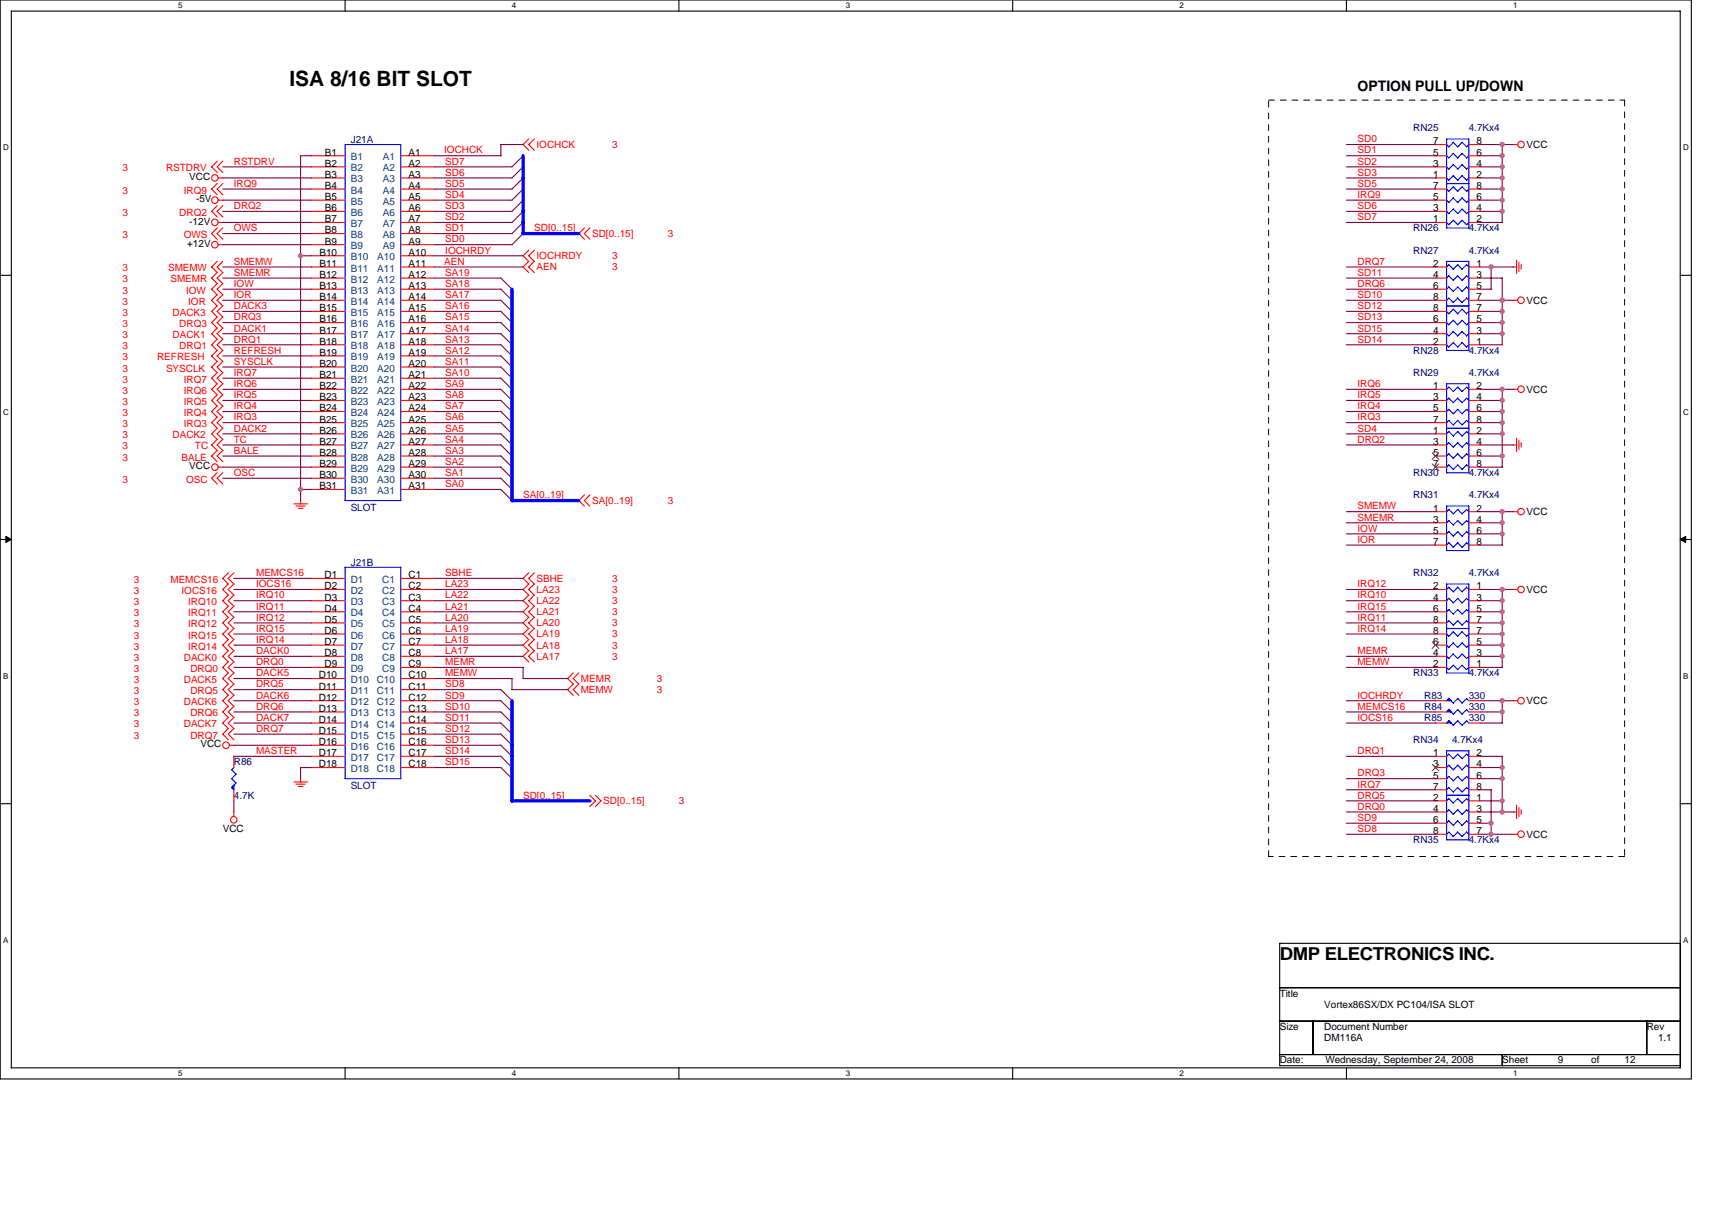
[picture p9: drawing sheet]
<svg xmlns="http://www.w3.org/2000/svg" width="297mm" height="210mm" viewBox="0 0 297 210" stroke-linecap="round" stroke-linejoin="round" font-family="sans-serif">
<path d="M0 0h293.5v187.2h-293.5zM2 1.9h289.5v183.4h-289.5z" fill="none" stroke="#000" stroke-width=".19"/>
<g fill="#fff">
<path d="M30.9 .2h.8v1.6h-.8z"/>
<path d="M30.9 185.5h.8v1.6h-.8z"/>
</g>
<path d="M59.9 0v1.9M59.9 185.3v1.9" fill="none" stroke="#000" stroke-width=".19"/>
<g fill="#fff">
<path d="M88.8 .2h.8v1.6h-.8z"/>
<path d="M88.8 185.5h.8v1.6h-.8z"/>
</g>
<path d="M117.8 0v1.9M117.8 185.3v1.9" fill="none" stroke="#000" stroke-width=".19"/>
<g fill="#fff">
<path d="M146.7 .2h.8v1.6h-.8z"/>
<path d="M146.7 185.5h.8v1.6h-.8z"/>
</g>
<path d="M175.7 0v1.9M175.7 185.3v1.9" fill="none" stroke="#000" stroke-width=".19"/>
<g fill="#fff">
<path d="M204.7 .2h.7v1.6h-.7z"/>
<path d="M204.7 185.5h.7v1.6h-.7z"/>
</g>
<path d="M233.6 0v1.9M233.6 185.3v1.9" fill="none" stroke="#000" stroke-width=".19"/>
<g fill="#fff">
<path d="M262.6 .2h.7v1.6h-.7z"/>
<path d="M262.6 185.5h.7v1.6h-.7z"/>
<path d="M.5 24.8h1v1.6h-1z"/>
<path d="M292 24.8h1v1.6h-1z"/>
<path d="M.5 70.7h1v1.5h-1z"/>
<path d="M292 70.7h1v1.5h-1z"/>
</g>
<path d="M0 47.8h2M291.5 47.8h2" fill="none" stroke="#000" stroke-width=".19"/>
<g fill="#fff">
<path d="M.5 116.5h.9v1.6h-.9z"/>
<path d="M292 116.5h.9v1.6h-.9z"/>
</g>
<path d="M0 93.6h2M291.5 93.6h2" fill="none" stroke="#000" stroke-width=".19"/>
<path d="M1 93.1l1 .5-1 .5zM291.5 93.6l1-.5v1z" fill="#000" stroke="#000" stroke-width=".17"/>
<g fill="#fff">
<path d="M.5 162.4h.9v1.5h-.9z"/>
<path d="M292 162.4h.9v1.5h-.9z"/>
</g>
<path d="M0 139.5h2M291.5 139.5h2M222 163.7h69.5v21.2h-69.5zM222 171.4h69.5M222 177.2h69.5M227.8 177.2v5.8M285.7 177.2v5.8M222 183h69.5M260.6 183v1.9" fill="none" stroke="#000" stroke-width=".19"/>
<path d="M220.1 17.4h61.8M281.9 17.4v131.2M220.1 148.6v-131.2M281.9 148.6h-61.8" fill="none" stroke="#000" stroke-width=".17" stroke-dasharray="1 1 1 1 1 1 1 1"/>
<g fill="none" stroke="#f00" stroke-width=".19">
<path d="M37.7 28l-1 1 1 .9M37.7 31.8l-1 1 1 1M37.7 39.5l-1 1 1 1M37.7 35.7l-1 1 1 1M37.9 34.7h.8M37.9 38.6h.8M37.9 30.9h.8M38.7 28l-1 1 1 .9M38.7 31.8l-1 1 1 1M38.7 39.5l-1 1 1 1M38.7 35.7l-1 1 1 1M54.1 34.7h5.8"/>
<path d="M54.1 38.6h5.8M54.1 30.9h5.8M54.1 27h5.8M54.1 29h5.8M54.1 32.8h5.8M54.1 36.7h5.8M69.5 34.7h5.8M69.5 38.6h5.8M69.5 30.9h5.8M69.5 27h5.8M69.5 29h5.8M69.5 32.8h5.8"/>
<path d="M69.5 36.7h5.8M91.8 24.1l-1 1 1 1M92.7 24.1l-1 1 1 1M101.4 39.5l-1 1 1 1M102.4 39.5l-1 1 1 1M249.1 25.1h1.9M249.1 34.7h1.9M249.1 38.6h1.9M249.1 30.9h1.9M249.1 27h1.9M249.1 29h1.9M249.1 32.8h1.9"/>
<path d="M249.1 36.7h1.9M254.8 25.1h2M254.8 34.7h2M254.8 38.6h2M254.8 30.9h2M254.8 27h2M254.8 29h2M254.8 32.8h2M254.8 36.7h2M262.5 25.1h.8M37.7 56.9l-1 1 1 1M37.7 58.8l-1 1 1 1"/>
<path d="M37.7 51.1l-1 1 1 1M37.7 49.2l-1 1 1 1M37.7 47.3l-1 1 1 .9M37.7 45.3l-1 1 1 1M37.7 53.1l-1 .9 1 1M37.7 55l-1 1 1 1M37.9 42.5h.8M38.7 56.9l-1 1 1 1M38.7 58.8l-1 1 1 1M38.7 51.1l-1 1 1 1M38.7 49.2l-1 1 1 1M38.7 47.3l-1 1 1 .9"/>
<path d="M38.7 45.3l-1 1 1 1M38.7 53.1l-1 .9 1 1M38.7 55l-1 1 1 1M54.1 52.1h5.8M54.1 46.3h5.8M54.1 42.5h5.8M54.1 40.5h5.8M54.1 44.4h5.8M54.1 48.3h5.8M54.1 50.2h5.8M54.1 54h5.8M54.1 56h5.8"/>
<path d="M54.1 57.9h5.8M54.1 59.8h5.8M69.5 52.1h5.8M69.5 46.3h5.8M69.5 42.5h5.8M69.5 40.5h5.8M69.5 44.4h5.8M69.5 48.3h5.8M69.5 50.2h5.8M69.5 54h5.8M69.5 56h5.8M69.5 57.9h5.8"/>
<path d="M69.5 59.8h5.8M91.8 45.3l-1 1 1 1M91.8 43.4l-1 1 1 1M92.7 45.3l-1 1 1 1M92.7 43.4l-1 1 1 1M249.1 52.1h1.9M249.1 46.3h1.9M249.1 48.3h1.9M249.1 50.2h1.9M249.1 54h1.9M249.1 56h1.9M249.1 57.9h1.9"/>
<path d="M249.1 59.8h1.9M254.8 52.1h2M254.8 46.3h2M254.8 48.3h2M254.8 50.2h2M254.8 54h2M254.8 56h2M254.8 57.9h2M254.8 59.8h2M262.5 52.1h.8M262.6 46.3h.6M263.1 45.1v2.4"/>
<path d="M263.5 45.6v1.5M263.9 45.9v.8M37.7 62.7l-1 1 1 1M37.7 64.6l-1 1 1 1M37.7 68.5l-1 1 1 1M37.7 70.4l-1 1 1 1M37.7 72.4l-1 .9 1 1M37.7 76.2l-1 1 1 1M37.7 78.1l-1 1 1 1M37.7 66.6l-1 1 1 .9M37.7 74.3l-1 1 1 1M37.7 60.8l-1 1 1 1"/>
<path d="M38.7 62.7l-1 1 1 1M38.7 64.6l-1 1 1 1M38.7 68.5l-1 1 1 1M38.7 70.4l-1 1 1 1M38.7 72.4l-1 .9 1 1M38.7 76.2l-1 1 1 1M38.7 78.1l-1 1 1 1M38.7 66.6l-1 1 1 .9M38.7 74.3l-1 1 1 1M38.7 60.8l-1 1 1 1M54.1 67.6h5.8M54.1 77.2h5.8"/>
<path d="M54.1 69.5h5.8M54.1 71.4h5.8M54.1 73.3h5.8M54.1 61.8h5.8M54.1 63.7h5.8M54.1 65.6h5.8M54.1 75.3h5.8M54.1 79.1h5.8M69.5 67.6h5.8M69.5 77.2h5.8M69.5 69.5h5.8M69.5 71.4h5.8"/>
<path d="M69.5 73.3h5.8M69.5 61.8h5.8M69.5 63.7h5.8M69.5 65.6h5.8M69.5 75.3h5.8M69.5 79.1h5.8M249.1 67.6h1.9M249.1 77.2h1.9M249.1 69.5h1.9M249.1 71.4h1.9M249.1 73.3h1.9M249.1 75.3h1.9"/>
<path d="M249.1 79.1h1.9M254.8 67.6h2M254.8 77.2h2M254.8 69.5h2M254.8 71.4h2M254.8 73.3h2M254.8 75.3h2M254.8 79.1h2M262.5 67.6h.8M262.6 77.2h.6M263.1 76v2.4M263.5 76.4v1.6"/>
<path d="M263.9 76.8v.8M37.7 82l-1 1 1 1M37.9 81.1h.8M38.7 82l-1 1 1 1M39.6 99.4l-1 1 1 1M40.6 99.4l-1 1 1 1M51 87.4h2.3M51.4 87.8h1.5M51.8 88.2h.8M52.2 86.9v.6M54.1 81.1h5.8M54.1 83h5.8"/>
<path d="M54.1 84.9h5.8M69.5 81.1h5.8M69.5 83h5.8M69.5 84.9h5.8M91.8 99.4l-1 1 1 1M92.7 99.4l-1 1 1 1M101.4 85.9l-1 1 1 .9M102.4 85.9l-1 1 1 .9M249.1 88.8h1.9M249.1 81.1h1.9M249.1 90.7h1.9M249.1 92.6h1.9"/>
<path d="M249.1 94.6h1.9M254.8 88.8h2M254.8 81.1h2M254.8 90.7h2M254.8 92.6h2M254.8 94.6h2M262.5 88.8h.8M39.6 103.3l-1 .9 1 1M39.6 105.2l-1 1 1 .9M39.6 107.1l-1 1 1 1M39.6 109.1l-1 .9 1 1M39.6 111l-1 1 1 .9"/>
<path d="M39.6 116.8l-1 1 1 .9M39.6 118.7l-1 1 1 1M39.6 101.3l-1 1 1 1M39.6 112.9l-1 1 1 1M39.6 114.8l-1 1 1 1M40.6 103.3l-1 .9 1 1M40.6 105.2l-1 1 1 .9M40.6 107.1l-1 1 1 1M40.6 109.1l-1 .9 1 1M40.6 111l-1 1 1 .9M40.6 116.8l-1 1 1 .9M40.6 118.7l-1 1 1 1"/>
<path d="M40.6 101.3l-1 1 1 1M40.6 112.9l-1 1 1 1M40.6 114.8l-1 1 1 1M54.1 102.3h5.8M54.1 100.4h5.8M54.1 104.2h5.8M54.1 106.2h5.8M54.1 108.1h5.8M54.1 110h5.8M54.1 112h5.8M54.1 113.9h5.8M54.1 115.8h5.8"/>
<path d="M54.1 117.8h5.8M54.1 119.7h5.8M69.5 102.3h5.8M69.5 100.4h5.8M69.5 104.2h5.8M69.5 106.2h5.8M69.5 108.1h5.8M69.5 110h5.8M69.5 112h5.8M69.5 113.9h5.8M69.5 115.8h5.8M69.5 117.8h5.8"/>
<path d="M69.5 119.7h5.8M91.8 109.1l-1 .9 1 1M91.8 111l-1 1 1 .9M91.8 112.9l-1 1 1 1M91.8 107.1l-1 1 1 1M91.8 105.2l-1 1 1 .9M91.8 103.3l-1 .9 1 1M91.8 101.3l-1 1 1 1M92.7 112.9l-1 1 1 1M92.7 111l-1 1 1 .9M92.7 109.1l-1 .9 1 1M92.7 107.1l-1 1 1 1"/>
<path d="M92.7 105.2l-1 1 1 .9M92.7 103.3l-1 .9 1 1M92.7 101.3l-1 1 1 1M99.5 116.8l-1 1 1 .9M99.5 118.7l-1 1 1 1M100.4 116.8l-.9 1 .9 .9M100.4 118.7l-.9 1 .9 1M249.1 102.3h1.9M249.1 104.2h1.9M249.1 106.2h1.9M249.1 108.1h1.9M249.1 110h1.9"/>
<path d="M249.1 112h1.9M249.1 113.9h1.9M249.1 115.8h1.9M254.8 102.3h2M254.8 104.2h2M254.8 106.2h2M254.8 108.1h2M254.8 110h2M254.8 112h2M254.8 113.9h2M254.8 115.8h2M262.5 102.3h.8"/>
<path d="M39.6 120.6l-1 1 1 1M39.6 124.5l-1 1 1 .9M39.6 122.6l-1 .9 1 1M39.6 126.4l-1 1 1 1M39.8 129.3h.8M40.6 131.3v1.9M40.6 137.1v1.9M40.6 120.6l-1 1 1 1M40.6 124.5l-1 1 1 .9M40.6 122.6l-1 .9 1 1M40.6 126.4l-1 1 1 1M51 135.7h2.3"/>
<path d="M51.4 136.1h1.5M51.8 136.5h.8M52.2 135.1v.6M54.1 129.3h5.8M54.1 121.6h5.8M54.1 123.5h5.8M54.1 125.5h5.8M54.1 127.4h5.8M54.1 131.3h5.8M54.1 133.2h5.8M69.5 129.3h5.8M69.5 121.6h5.8"/>
<path d="M69.5 123.5h5.8M69.5 125.5h5.8M69.5 127.4h5.8M69.5 131.3h5.8M69.5 133.2h5.8M102.3 138l1 1-1 1M103.3 138l1 1-1 1M249.1 121.6h1.9M249.1 123.5h1.9M249.1 125.5h1.9M249.1 131.3h1.9M249.1 133.2h1.9"/>
<path d="M249.1 139h1.9M249.1 135.1h1.9M249.1 137.1h1.9M254.8 121.6h2M254.8 123.5h2M254.8 125.5h2M254.8 131.3h2M254.8 133.2h2M254.8 139h2M254.8 135.1h2M254.8 137.1h2M262.5 121.6h.8"/>
<path d="M263.1 139.7v2.4M40.6 140.9v.8M249.1 140.9h1.9M249.1 144.8h1.9M249.1 142.9h1.9M254.8 140.9h2M254.8 144.8h2M254.8 142.9h2M262.5 144.8h.8M262.6 140.9h.6M263.5 140.1v1.6M263.9 140.5v.8"/>
<circle cx="37.3" cy="34.7" r=".57"/>
<circle cx="37.3" cy="38.6" r=".57"/>
<circle cx="37.3" cy="30.9" r=".57"/>
<circle cx="263.9" cy="25.1" r=".57"/>
<circle cx="37.3" cy="42.5" r=".57"/>
<circle cx="263.9" cy="52.1" r=".57"/>
<circle cx="263.9" cy="67.5" r=".57"/>
<circle cx="37.3" cy="81.1" r=".57"/>
<circle cx="263.9" cy="88.8" r=".57"/>
<circle cx="263.9" cy="102.3" r=".57"/>
<circle cx="39.2" cy="129.3" r=".57"/>
<circle cx="263.9" cy="121.6" r=".57"/>
<circle cx="40.6" cy="142.3" r=".57"/>
<circle cx="263.9" cy="144.8" r=".57"/>
</g>
<g fill="none" stroke="#00f" stroke-width=".19">
<path d="M59.9 25.1h9.6v61.8h-9.6zM251 31.9h3.9M251 38.6l.4 .4M251 36.7l.4 .4M251 34.7l.4 .5M251 32.8l.4 .4M251 30.9l.4 .4M251 29l.4 .4M251 27l.4 .4M251 25.1l.4 .4M252.2 36.3l.7 .8M252.2 34.4l.7 .8"/>
<path d="M252.2 32.4l.7 .8M252.2 28.6l.7 .8M252.2 38.2l-.8 .8M252.2 36.3l-.8 .8M252.2 34.3l-.8 .8M252.2 32.4l-.8 .8M252.2 30.5l-.8 .8M252.2 28.6l-.8 .7M252.2 26.6l-.8 .8M252.2 24.7l-.8 .8M253.7 38.2l.8 .8M253.7 36.3l.8 .8"/>
<path d="M253.7 34.4l.8 .8M253.7 32.4l.8 .8M253.7 30.5l.8 .8M253.7 28.6l.8 .8M253.7 26.6l.8 .8M253.7 24.7l.8 .8M253.7 38.2l-.8 .8-.7-.8M253.7 36.3l-.8 .8M253.7 34.3l-.8 .8M253.7 32.4l-.8 .8M253.7 30.5l-.8 .8-.7-.8M253.7 26.6l-.8 .8-.7-.8"/>
<path d="M253.7 24.7l-.8 .8-.7-.8M253.7 28.6l-.8 .7M254.8 39.6v-15.5h-3.8v15.5h3.9M254.9 38.6l-.4 .4M254.9 36.7l-.4 .4M254.9 34.7l-.4 .4M254.9 32.8l-.4 .4M254.9 30.9l-.4 .4M254.9 28.9l-.4 .4M254.9 27l-.4 .4M254.9 25.1l-.4 .4M251 57.9l.4 .4 .8-.8 .7 .8"/>
<path d="M251 59.8l.4 .4M251 56l.4 .4M251 54l.4 .4M251 45.4h3.8v15.4h-3.8zM251 53.1h3.9M251.4 45.9l.8 .8 .7-.8M251.4 47.9l.8 .7M251.4 51.7l.8 .8M251.4 45.9l-.4 .5M251.4 47.9l-.4 .4M251.4 51.7l-.4 .4M252.1 59.4l.8 .8"/>
<path d="M252.2 59.5l-.8 .7M252.9 45.9l.8 .8 .8-.8M252.9 47.9l.8 .7M252.9 49.8l.8 .8 .8-.8 .3 .4M252.9 51.7l.8 .8M252.9 49.8l-.7 .8-.8-.8-.4 .4M252.9 47.9l-.8 .8M252.9 51.7l-.8 .8M252.9 56.4l-.7-.8-.8 .8M252.9 54.4l-.7-.7-.8 .8M253.7 59.4l.8 .8M253.7 59.5l-.8 .7"/>
<path d="M254.4 45.9l.4 .4M254.4 47.9l.4 .4M254.4 51.7l.4 .4M254.5 47.9l-.8 .8M254.5 51.7l-.8 .8M254.5 56.4l-.8-.8-.8 .8M254.5 54.4l-.8-.7-.8 .8M254.8 57.9l-.3 .4-.8-.8-.8 .8M254.8 59.8l-.4 .4M254.8 56l-.4 .4M254.8 54l-.4 .5M251 74.3h3.9"/>
<path d="M251.4 67.2l.8 .8M251.4 69.1l.8 .8M251.4 71l.8 .8M251.4 73l.8 .8M251.4 74.9l.8 .8M251.4 76.8l.8 .8M251.4 78.8l.8 .7M251.4 67.2l-.4 .4M251.4 69.1l-.4 .4M251.4 71l-.4 .4M251.4 72.9l-.4 .4M251.4 74.9l-.4 .4"/>
<path d="M251.4 76.8l-.4 .4M251.4 78.7l-.4 .4M252.2 69.9l.7-.8 .8 .8M252.2 73.7l.7-.8 .8 .9M252.2 75.7l.7-.8 .8 .8M252.2 77.6l.7-.8 .8 .8M252.9 67.2l.8 .8M252.9 71l.8 .8M252.9 78.8l.8 .7M252.9 67.2l-.7 .7M252.9 71l-.7 .8M252.9 78.7l-.7 .8"/>
<path d="M254.5 67.2l.4 .4M254.5 69.1l.4 .4M254.5 71l.4 .4M254.5 73l.4 .4M254.5 74.9l.4 .4M254.5 76.8l.4 .4M254.5 78.8l.4 .4M254.5 67.2l-.8 .7M254.5 69.1l-.8 .8M254.5 71l-.8 .8M254.5 72.9l-.8 .8M254.5 74.9l-.8 .8"/>
<path d="M254.5 76.8l-.8 .8M254.5 78.7l-.8 .8M254.8 66.6v15.5M254.9 66.6h-3.9v15.5M59.9 98.4h9.6v36.7h-9.6zM251 82h3.8M251.4 80.7l.8 .8M251.4 88.4l.8 .8M251.4 90.3l.8 .8M251.4 92.3l.8 .8M251.4 94.2l.8 .8M251.4 80.7l-.4 .4"/>
<path d="M251.4 88.4l-.4 .4M251.4 90.3l-.4 .4M251.4 92.2l-.4 .4M251.4 94.2l-.4 .4M252.2 81.4l.7-.7 .8 .8M252.2 89.2l.7-.8 .8 .8M252.2 93l.7-.8 .8 .9M252.9 90.3l.8 .8M252.9 94.2l.8 .8M252.9 90.3l-.7 .8M252.9 94.2l-.7 .8M254.5 80.7l.4 .4"/>
<path d="M254.5 88.4l.4 .4M254.5 90.3l.4 .4M254.5 92.3l.4 .4M254.5 94.2l.4 .4M254.5 80.7l-.8 .7M254.5 88.4l-.8 .8M254.5 90.3l-.8 .8M254.5 92.2l-.8 .8M254.5 94.2l-.8 .8M254.8 87.8v7.7l-3.8 .1v-7.8h3.9M251 115.8l.4 .4M251 111.9l.4 .5"/>
<path d="M251 110l.4 .4M251 104.3l.4-.5 .8 .8M251 101.3h3.8v15.5h-3.8zM251 109.1h3.9M251.4 101.9l.8 .8 .7-.8M251.4 105.8l.8 .8M251.4 101.9l-.4 .4M251.4 105.8l-.4 .4M252.1 113.5l.8 .8M252.1 109.6l.8 .8M252.2 113.5l-.8 .8-.4-.4M252.2 109.6l-.8 .8"/>
<path d="M252.9 101.9l.8 .8 .8-.8M252.9 103.8l.8 .8M252.9 105.8l.8 .8M252.9 107.7l.8 .8 .8-.8 .3 .4M252.9 116.2l-.7-.8-.8 .8M252.9 112.4l-.7-.8-.8 .8M252.9 107.7l-.7 .8-.8-.8-.4 .4M252.9 103.8l-.8 .8M252.9 105.8l-.8 .8M253.7 113.5l.8 .8 .3-.4M253.7 109.6l.8 .8M253.7 113.5l-.8 .8"/>
<path d="M253.7 109.6l-.8 .8M254.4 101.9l.4 .4M254.4 105.8l.4 .4M254.5 116.2l-.8-.8-.8 .8M254.5 112.4l-.8-.8-.8 .8M254.5 105.8l-.8 .8M254.8 115.8l-.4 .4M254.8 112l-.4 .4M254.8 110l-.4 .4M254.8 104.2l-.3-.4-.8 .8M40.2 136.7l.4 .4M40.2 135.1l.8 .8"/>
<path d="M40.2 133.6l.8 .7M40.6 133.2l-.4 .4M41 135.9l-.8 .8M41 134.3l-.8 .8M251 138h3.8M251.4 121.2l.8 .8M251.4 125.1l.8 .8M251.4 130.9l.8 .8M251.4 132.8l.8 .8M251.4 134.7l.8 .8M251.4 136.7l.8 .8M251.4 123.1l.8 .9"/>
<path d="M251.4 121.2l-.4 .4M251.4 125.1l-.4 .4M251.4 130.9l-.4 .4M251.4 132.8l-.4 .4M251.4 134.7l-.4 .4M251.4 136.7l-.4 .4M251.4 123.1l-.4 .4M252.2 131.7l.7-.8 .8 .8M252.2 135.5l.7-.8 .8 .8M252.2 123.9l.7-.8 .8 .9M252.9 138.6l.8 .8 .8-.8 .3 .4M252.9 121.2l.8 .8"/>
<path d="M252.9 125.1l.8 .8M252.9 138.6l-.7 .8-.8-.8-.4 .4M252.9 132.8l.8 .8M252.9 136.7l.8 .8M252.9 121.2l-.7 .8M252.9 125.1l-.7 .8M252.9 132.8l-.7 .8M252.9 136.7l-.7 .7M254.5 121.2l.4 .4M254.5 125.1l.4 .4M254.5 130.9l.4 .4M254.5 132.8l.4 .4"/>
<path d="M254.5 134.7l.4 .4M254.5 136.7l.4 .4M254.5 123.1l.4 .5M254.5 121.2l-.8 .8M254.5 125.1l-.8 .8M254.5 130.9l-.8 .8M254.5 132.8l-.8 .8M254.5 134.7l-.8 .8M254.5 136.7l-.8 .7M254.5 123.1l-.8 .8M254.8 130.3v15.5M254.9 130.3h-3.9v15.5l3.9-.1"/>
<path d="M251 142.9l.4-.5 .8 .8M251.4 140.5l.8 .8 .7-.8M251.4 140.5l-.4 .4M252.9 140.5l.8 .8 .8-.8M252.9 142.4l.8 .8M252.9 144.4l.8 .8 .8-.8 .3 .4M252.9 144.4l-.7 .8-.8-.8-.4 .4M252.9 142.5l-.8 .8M254.4 140.5l.4 .4M254.8 142.9l-.3-.4-.8 .8"/>
</g>
<g fill="#00f" stroke="#00f" stroke-width=".19">
<path d="M251.4 121.2l.4 .4h-.8l.4-.4 .4 .4z" fill-rule="evenodd"/>
<path d="M40.6 136.3v.8l-.4-.4z" fill-rule="evenodd"/>
<path d="M251 125.5l.4-.4 .4 .4-.4-.4 .4 .4z" fill-rule="evenodd"/>
<path d="M251.4 123.1l.4 .4h-.8l.4-.4 .4 .4z" fill-rule="evenodd"/>
</g>
<path d="M248.5 78.6l1.2 1.1M249.6 78.6l-1.1 1.1M248.5 80.5l1.2 1.2M249.6 80.5l-1.1 1.2M248.5 111.4l1.2 1.1M249.6 111.4l-1.1 1.1M248.5 132.6l1.2 1.2M249.6 132.6l-1.1 1.2" fill="none" stroke="#804000" stroke-width=".17"/>
<g fill="none" stroke="#800040" stroke-width=".19">
<path d="M38.6 29h15.5M38.6 30.9h15.5M38.6 34.7h15.5M38.6 36.7h15.5M38.6 38.6h15.5M38.6 32.8h15.5M54.1 27h-1.9v59.9M75.3 27h11.6M75.3 29h13.6M75.3 30.9h13.6M75.3 34.7h13.6M75.3 36.7h13.6"/>
<path d="M75.3 38.6h13.6M75.3 32.8h13.6M90.8 27l-2 2M90.8 29l-2 1.9M90.8 30.9l-2 1.9M90.8 32.8l-2 2M90.8 34.7l-2 2M90.8 36.7l-2 1.9M90.8 38.6l-2 2M90.8 25.1h-3.9v2M233.6 25.1h15.5M233.6 27h15.5"/>
<path d="M233.6 29h15.5M233.6 30.9h15.5M233.6 34.7h15.5M233.6 36.7h15.5M233.6 38.6h15.5M233.6 32.8h15.5M256.8 25.1h5.8M256.8 27h3.9M256.8 29h3.9M256.8 30.9h3.9M256.8 34.7h3.9M256.8 36.7h3.9"/>
<path d="M256.8 32.8h3.9M260.6 25.1l.1 13.5h-3.9M38.6 50.2h15.5M38.6 52.1h15.5M38.6 48.3h15.5M38.6 46.3h15.5M38.6 40.5h15.5M38.6 42.5h15.5M38.6 54h15.5M38.6 56h15.5M38.6 57.9h15.5M38.6 59.8h15.5"/>
<path d="M52.2 44.4h1.9M75.3 50.2h11.6M75.3 52.1h11.6M75.3 48.3h11.6M75.3 46.3h15.5M75.3 40.5h13.6M75.3 42.5h13.6M75.3 44.4h15.5M75.3 54h11.6M75.3 56h11.6M75.3 57.9h11.6M75.3 59.8h11.6"/>
<path d="M86.9 48.2l1.9 2M86.9 50.2l1.9 1.9M86.9 52.1l1.9 1.9M86.9 54l1.9 2M86.9 56l1.9 1.9M86.9 57.9l1.9 1.9M86.9 59.8l1.9 2M90.8 40.5l-2 2M233.6 50.2h15.5M233.6 52.1h15.5M233.6 48.3h15.5M233.6 46.3h15.5"/>
<path d="M233.6 54h15.5M233.6 56h15.5M233.6 57.9h15.5M233.6 59.8h15.5M256.7 52.1h5.9M256.7 48.3h3.9M256.7 46.3h5.9M256.8 54h3.9M256.8 56h3.9M256.8 57.9h3.9M258.7 46.3v3.9h-2M260.6 48.2v11.6h-3.8"/>
<path d="M38.6 71.4h15.5M38.6 69.5h15.5M38.6 67.6h15.5M38.6 77.2h15.5M38.6 75.3h15.5M38.6 79.1h15.5M38.6 73.3h15.5M38.6 61.8h15.5M38.6 63.7h15.5M38.6 65.6h15.5M75.3 71.4h11.6M75.3 69.5h11.6"/>
<path d="M75.3 67.6h11.6M75.3 77.2h11.6M75.3 75.3h11.6M75.3 79.1h11.6M75.3 73.3h11.6M75.3 61.8h11.6M75.3 63.7h11.6M75.3 65.6h11.6M86.9 61.7l1.9 2M86.9 63.7l1.9 1.9M86.9 65.6l1.9 2M86.9 67.5l1.9 2"/>
<path d="M86.9 69.5l1.9 1.9M86.9 71.4l1.9 1.9M86.9 73.3l1.9 2M86.9 75.3l1.9 1.9M86.9 77.2l1.9 1.9M86.9 79.1l1.9 2M233.6 73.3h15.5M233.6 71.4h15.5M233.6 69.5h15.5M233.6 67.6h15.5M233.6 77.2h15.5M233.6 75.3h15.5"/>
<path d="M256.7 75.3h3.9M256.8 71.4h3.9M256.8 69.5h3.9M256.8 67.6h5.8M256.8 77.2h5.8M256.8 79.1h3.9M256.8 73.3h3.9M260.6 67.5v13.6h-3.8M38.6 81.1h15.5M38.6 83h15.5M52.2 84.9h1.9M75.3 81.1h11.6"/>
<path d="M75.3 83h11.6M75.3 84.9h11.6M86.9 81l1.9 2M86.9 83l1.9 1.9M86.9 84.9l1.9 2M233.6 92.6h15.5M233.6 90.7h15.5M233.6 88.8h15.5M233.6 94.6h15.5M256.8 92.6h3.9M256.8 90.7h3.9M256.8 88.8h5.8"/>
<path d="M260.6 88.8v5.8h-3.8M40.6 100.4h13.5M40.6 102.3h13.5M40.6 104.2h13.5M40.6 106.2h13.5M40.6 108.1h13.5M40.6 110h13.5M40.6 112h13.5M40.6 113.9h13.5M40.6 115.8h13.5M40.6 117.8h13.5M40.6 119.7h13.5"/>
<path d="M75.3 100.4h15.5M75.3 102.3h15.5M75.3 104.2h15.5M75.3 106.2h15.5M75.3 108.1h15.5M75.3 110h15.5M75.3 112h15.5M75.3 113.9h15.5M75.3 115.8h15.5M75.3 117.8h13.6l-.1 1.9M75.3 119.7h11.6M86.9 119.7l1.9 1.9"/>
<path d="M88.8 119.7h9.7M90.8 115.8v2h7.7M233.6 102.3h15.5M233.6 104.2h15.5M233.6 108.1h15.5M233.6 110h15.5M233.6 106.2h15.5M233.6 113.9h15.5M233.6 115.8h15.5M256.8 102.3h5.8M256.8 104.2h3.9M256.8 106.2h3.9"/>
<path d="M256.8 108.1h3.9M256.8 110h3.9M256.8 112h3.9M256.8 113.9h3.9M260.6 102.3l.1 13.5h-3.9M40.6 121.6h13.5M40.6 123.5h13.5M40.6 125.5h13.5M40.6 127.4h13.5M40.6 129.3h13.5M40.6 131.3h13.5M40.6 139v1.9"/>
<path d="M54.1 133.2h-1.9v1.9M75.3 121.6h11.6M75.3 123.5h11.6M75.3 125.5h11.6M75.3 127.4h11.6M75.3 129.3h11.6M75.3 131.3h11.6M75.3 133.2h11.6M86.9 123.5l1.9 2M86.9 129.3l1.9 2M86.9 125.5l1.9 1.9M86.9 131.2l1.9 2"/>
<path d="M86.9 121.6l1.9 1.9M86.9 127.4l1.9 1.9M86.9 133.2l1.9 1.9M233.6 137.1h15.5M233.6 121.6h15.5M233.6 123.5h15.5M233.6 125.5h15.5M233.6 131.3h15.5M233.6 139h15.5M233.6 135.1h15.5M256.8 121.6h5.8M256.8 123.5h3.9"/>
<path d="M256.8 131.3h3.9M256.8 133.2h3.9M256.8 139h3.9M256.8 135.1h3.9M256.8 137.1h1.9v7.7M260.6 121.6l.1 3.9h-3.9M260.6 131.2v9.7M233.6 140.9h15.5M233.6 144.8h15.5M233.6 142.9h15.5M256.8 140.9h5.8M256.8 144.8h5.8"/>
<path d="M256.8 142.9h1.9"/>
</g>
<path d="M90.8 27v13.6M88.8 50.2v36.7h11.6M90.8 40.5h9.6M88.8 139h13.6M88.8 121.6v17.4" fill="none" stroke="#00f" stroke-width=".57"/>
<g fill="#f0f" stroke="#f0f" stroke-width=".19">
<circle cx="260.6" cy="30.9" r=".38"/>
<circle cx="260.6" cy="32.8" r=".38"/>
<circle cx="260.6" cy="92.6" r=".38"/>
<circle cx="260.6" cy="133.2" r=".38"/>
<circle cx="260.6" cy="140.9" r=".38"/>
<circle cx="260.6" cy="139" r=".38"/>
<circle cx="260.6" cy="135.1" r=".38"/>
<circle cx="260.6" cy="121.6" r=".38"/>
<circle cx="260.6" cy="111.9" r=".38"/>
<circle cx="260.6" cy="57.9" r=".38"/>
<circle cx="260.6" cy="69.5" r=".38"/>
<circle cx="260.6" cy="106.2" r=".38"/>
<circle cx="260.6" cy="56" r=".38"/>
<circle cx="260.6" cy="90.7" r=".38"/>
<circle cx="260.6" cy="52.1" r=".38"/>
<circle cx="260.6" cy="28.9" r=".38"/>
<circle cx="260.6" cy="67.6" r=".38"/>
<circle cx="260.6" cy="36.7" r=".38"/>
<circle cx="260.6" cy="25.1" r=".38"/>
<circle cx="260.6" cy="104.2" r=".38"/>
<circle cx="260.6" cy="123.5" r=".38"/>
<circle cx="260.6" cy="27" r=".38"/>
<circle cx="260.6" cy="75.3" r=".38"/>
<circle cx="260.6" cy="79.1" r=".38"/>
<circle cx="260.6" cy="108.1" r=".38"/>
<circle cx="260.6" cy="110" r=".38"/>
<circle cx="260.6" cy="34.7" r=".38"/>
<circle cx="260.6" cy="88.8" r=".38"/>
<circle cx="260.6" cy="71.4" r=".38"/>
<circle cx="260.6" cy="113.9" r=".38"/>
<circle cx="260.6" cy="73.3" r=".38"/>
<circle cx="260.6" cy="102.3" r=".38"/>
<circle cx="258.7" cy="142.8" r=".38"/>
<circle cx="258.7" cy="144.8" r=".38"/>
<circle cx="52.1" cy="44.4" r=".38"/>
<circle cx="52.1" cy="84.9" r=".38"/>
<circle cx="258.7" cy="46.3" r=".38"/>
<circle cx="260.6" cy="54" r=".38"/>
</g>
<text font-size="3.7" x="50.2" y="15">ISA 8/16 BIT SLOT</text>
<text font-size="3.1" x="222" y="166.6">DMP ELECTRONICS INC.</text>
<text font-size="2.5" x="235.5" y="15.8">OPTION PULL UP/DOWN</text>
<g font-size="1.7" fill="#000080">
<text x="245.2" y="22.8">RN25</text>
<text x="254.8" y="22.8">4.7Kx4</text>
<text x="60.9" y="24.9">J21A</text>
<text x="245.2" y="40.2">RN26</text>
<text x="254.8" y="40.2">4.7Kx4</text>
<text x="245.2" y="44">RN27</text>
<text x="254.8" y="44">4.7Kx4</text>
<text x="245.2" y="65.2">RN29</text>
<text x="245.2" y="61.4">RN28</text>
<text x="254.8" y="65.2">4.7Kx4</text>
<text x="254.8" y="61.4">4.7Kx4</text>
<text x="245.2" y="82.6">RN30</text>
<text x="254.8" y="82.6">4.7Kx4</text>
<text x="60.9" y="88.6">SLOT</text>
<text x="245.2" y="86.5">RN31</text>
<text x="254.8" y="86.5">4.7Kx4</text>
<text x="60.9" y="98.3">J21B</text>
<text x="245.2" y="100">RN32</text>
<text x="254.8" y="100">4.7Kx4</text>
<text x="245.2" y="117.4">RN33</text>
<text x="254.8" y="117.4">4.7Kx4</text>
<text x="247.1" y="121.2">R83</text>
<text x="247.1" y="125.1">R85</text>
<text x="247.1" y="123.1">R84</text>
<text x="254.8" y="121.2">330</text>
<text x="254.8" y="125.1">330</text>
<text x="254.8" y="123.1">330</text>
<text x="245.2" y="128.9">RN34</text>
<text x="251.9" y="128.9">4.7Kx4</text>
<text x="40.6" y="132.8">R86</text>
<text x="60.9" y="136.9">SLOT</text>
<text x="40.6" y="138.6">4.7K</text>
<text x="245.2" y="146.3">RN35</text>
<text x="254.8" y="146.3">4.7Kx4</text>
</g>
<g font-size="1.7" fill="#f00">
<text x="21.3" y="29.7">3</text>
<text x="28.8" y="29.7">RSTDRV</text>
<text x="40.6" y="28.6">RSTDRV</text>
<text x="77.1" y="26.6">IOCHCK</text>
<text x="77.3" y="28.6">SD7</text>
<text x="93.1" y="25.7">IOCHCK</text>
<text x="106.2" y="25.7">3</text>
<text x="235.5" y="24.7">SD0</text>
<text x="235.5" y="26.6">SD1</text>
<text x="235.5" y="28.6">SD2</text>
<text x="21.3" y="33.6">3</text>
<text x="31.9" y="33.6">IRQ9</text>
<text x="40.6" y="32.4">IRQ9</text>
<text x="77.3" y="30.5">SD6</text>
<text x="77.3" y="32.4">SD5</text>
<text x="77.3" y="34.4">SD4</text>
<text x="235.5" y="30.5">SD3</text>
<text x="235.5" y="34.4">IRQ9</text>
<text x="235.5" y="32.4">SD5</text>
<text x="21.3" y="41.3">3</text>
<text x="21.3" y="37.4">3</text>
<text x="31.1" y="37.4">DRQ2</text>
<text x="31.9" y="41.3">OWS</text>
<text x="40.6" y="36.3">DRQ2</text>
<text x="40.6" y="40.2">OWS</text>
<text x="77.3" y="36.3">SD3</text>
<text x="77.3" y="38.2">SD2</text>
<text x="77.3" y="40.2">SD1</text>
<text x="92.7" y="40.2">SD[0..15]</text>
<text x="102.7" y="41.1">SD[0..15]</text>
<text x="115.9" y="41.1">3</text>
<text x="235.5" y="36.3">SD6</text>
<text x="235.5" y="38.2">SD7</text>
<text x="21.3" y="47.1">3</text>
<text x="29.2" y="47.1">SMEMW</text>
<text x="40.6" y="45.9">SMEMW</text>
<text x="40.6" y="47.9">SMEMR</text>
<text x="77.1" y="45.9">AEN</text>
<text x="77.3" y="42.1">SD0</text>
<text x="77.3" y="44">IOCHRDY</text>
<text x="77.3" y="47.9">SA19</text>
<text x="93.1" y="46.9">AEN</text>
<text x="93.1" y="45">IOCHRDY</text>
<text x="106.2" y="45">3</text>
<text x="106.2" y="46.9">3</text>
<text x="235.5" y="47.9">SD11</text>
<text x="235.5" y="45.9">DRQ7</text>
<text x="21.3" y="51">3</text>
<text x="21.3" y="49">3</text>
<text x="21.3" y="52.9">3</text>
<text x="29.6" y="49">SMEMR</text>
<text x="32.3" y="51">IOW</text>
<text x="32.7" y="52.9">IOR</text>
<text x="40.6" y="49.8">IOW</text>
<text x="40.6" y="51.7">IOR</text>
<text x="40.6" y="53.7">DACK3</text>
<text x="77.3" y="49.8">SA18</text>
<text x="77.3" y="51.7">SA17</text>
<text x="77.3" y="53.7">SA16</text>
<text x="235.5" y="49.8">DRQ6</text>
<text x="235.5" y="51.7">SD10</text>
<text x="235.5" y="53.7">SD12</text>
<text x="21.3" y="58.7">3</text>
<text x="21.3" y="54.8">3</text>
<text x="21.3" y="56.7">3</text>
<text x="29.9" y="58.7">DACK1</text>
<text x="29.9" y="54.8">DACK3</text>
<text x="31.1" y="56.7">DRQ3</text>
<text x="40.6" y="55.6">DRQ3</text>
<text x="40.6" y="57.5">DACK1</text>
<text x="40.6" y="59.5">DRQ1</text>
<text x="77.3" y="55.6">SA15</text>
<text x="77.3" y="57.5">SA14</text>
<text x="77.3" y="59.5">SA13</text>
<text x="235.5" y="59.5">SD14</text>
<text x="235.5" y="57.5">SD15</text>
<text x="235.5" y="55.6">SD13</text>
<text x="21.3" y="62.5">3</text>
<text x="21.3" y="64.5">3</text>
<text x="21.3" y="60.6">3</text>
<text x="27.3" y="62.5">REFRESH</text>
<text x="28.8" y="64.5">SYSCLK</text>
<text x="31.1" y="60.6">DRQ1</text>
<text x="40.6" y="61.4">REFRESH</text>
<text x="40.6" y="63.3">SYSCLK</text>
<text x="40.6" y="65.2">IRQ7</text>
<text x="77.3" y="61.4">SA12</text>
<text x="77.3" y="63.3">SA11</text>
<text x="77.3" y="65.2">SA10</text>
<text x="21.3" y="66.4">3</text>
<text x="21.3" y="70.3">3</text>
<text x="21.3" y="68.3">3</text>
<text x="31.9" y="66.4">IRQ7</text>
<text x="31.9" y="70.3">IRQ5</text>
<text x="31.9" y="68.3">IRQ6</text>
<text x="40.6" y="67.2">IRQ6</text>
<text x="40.6" y="69.1">IRQ5</text>
<text x="40.6" y="71">IRQ4</text>
<text x="77.3" y="67.2">SA9</text>
<text x="77.3" y="69.1">SA8</text>
<text x="77.3" y="71">SA7</text>
<text x="235.5" y="71">IRQ4</text>
<text x="235.5" y="69.1">IRQ5</text>
<text x="235.5" y="67.2">IRQ6</text>
<text x="21.3" y="78">3</text>
<text x="21.3" y="72.2">3</text>
<text x="21.3" y="74.1">3</text>
<text x="21.3" y="76.1">3</text>
<text x="29.9" y="76.1">DACK2</text>
<text x="31.9" y="72.2">IRQ4</text>
<text x="31.9" y="74.1">IRQ3</text>
<text x="33.8" y="78">TC</text>
<text x="40.6" y="73">IRQ3</text>
<text x="40.6" y="74.9">DACK2</text>
<text x="40.6" y="76.8">TC</text>
<text x="77.3" y="73">SA6</text>
<text x="77.3" y="74.9">SA5</text>
<text x="77.3" y="76.8">SA4</text>
<text x="235.5" y="76.8">DRQ2</text>
<text x="235.5" y="74.9">SD4</text>
<text x="235.5" y="73">IRQ3</text>
<text x="21.3" y="83.8">3</text>
<text x="21.3" y="79.9">3</text>
<text x="31.5" y="79.9">BALE</text>
<text x="32.3" y="83.8">OSC</text>
<text x="40.6" y="78.8">BALE</text>
<text x="40.6" y="82.6">OSC</text>
<text x="77.3" y="78.8">SA3</text>
<text x="77.3" y="80.7">SA2</text>
<text x="77.3" y="82.6">SA1</text>
<text x="77.3" y="84.5">SA0</text>
<text x="90.8" y="86.5">SA[0..19]</text>
<text x="102.7" y="87.4">SA[0..19]</text>
<text x="115.9" y="87.4">3</text>
<text x="235.5" y="88.4">SMEMW</text>
<text x="235.5" y="90.3">SMEMR</text>
<text x="235.5" y="92.3">IOW</text>
<text x="235.5" y="94.2">IOR</text>
<text x="23.2" y="101.2">3</text>
<text x="29.6" y="101.2">MEMCS16</text>
<text x="44.4" y="100">MEMCS16</text>
<text x="44.4" y="101.9">IOCS16</text>
<text x="77.3" y="100">SBHE</text>
<text x="77.3" y="101.9">LA23</text>
<text x="93.1" y="101">SBHE</text>
<text x="106.2" y="101">3</text>
<text x="235.5" y="101.9">IRQ12</text>
<text x="23.2" y="103.1">3</text>
<text x="23.2" y="105">3</text>
<text x="23.2" y="106.9">3</text>
<text x="31.5" y="103.1">IOCS16</text>
<text x="32.7" y="105">IRQ10</text>
<text x="32.7" y="106.9">IRQ11</text>
<text x="44.4" y="103.8">IRQ10</text>
<text x="44.4" y="105.8">IRQ11</text>
<text x="44.4" y="107.7">IRQ12</text>
<text x="77.3" y="103.8">LA22</text>
<text x="77.3" y="105.8">LA21</text>
<text x="77.3" y="107.7">LA20</text>
<text x="93.1" y="106.7">LA21</text>
<text x="93.1" y="104.8">LA22</text>
<text x="93.1" y="102.9">LA23</text>
<text x="106.2" y="106.7">3</text>
<text x="106.2" y="104.8">3</text>
<text x="106.2" y="102.9">3</text>
<text x="235.5" y="103.8">IRQ10</text>
<text x="235.5" y="107.7">IRQ11</text>
<text x="235.5" y="105.8">IRQ15</text>
<text x="23.2" y="108.9">3</text>
<text x="23.2" y="110.8">3</text>
<text x="23.2" y="112.7">3</text>
<text x="32.7" y="108.9">IRQ12</text>
<text x="32.7" y="110.8">IRQ15</text>
<text x="32.7" y="112.7">IRQ14</text>
<text x="44.4" y="109.6">IRQ15</text>
<text x="44.4" y="111.6">IRQ14</text>
<text x="44.4" y="113.5">DACK0</text>
<text x="77.3" y="113.5">LA17</text>
<text x="77.3" y="109.6">LA19</text>
<text x="77.3" y="111.6">LA18</text>
<text x="93.1" y="112.5">LA18</text>
<text x="93.1" y="110.6">LA19</text>
<text x="93.1" y="108.7">LA20</text>
<text x="106.2" y="112.5">3</text>
<text x="106.2" y="110.6">3</text>
<text x="106.2" y="108.7">3</text>
<text x="235.5" y="113.5">MEMR</text>
<text x="235.5" y="109.6">IRQ14</text>
<text x="23.2" y="116.6">3</text>
<text x="23.2" y="118.5">3</text>
<text x="23.2" y="114.7">3</text>
<text x="31.9" y="118.5">DACK5</text>
<text x="31.9" y="114.7">DACK0</text>
<text x="33" y="116.6">DRQ0</text>
<text x="44.4" y="115.4">DRQ0</text>
<text x="44.4" y="117.4">DACK5</text>
<text x="44.4" y="119.3">DRQ5</text>
<text x="77.3" y="117.4">MEMW</text>
<text x="77.3" y="115.4">MEMR</text>
<text x="77.3" y="119.3">SD8</text>
<text x="93.1" y="114.5">LA17</text>
<text x="100.8" y="118.3">MEMR</text>
<text x="106.2" y="114.5">3</text>
<text x="113.9" y="118.3">3</text>
<text x="235.5" y="115.4">MEMW</text>
<text x="23.2" y="120.5">3</text>
<text x="23.2" y="124.3">3</text>
<text x="23.2" y="122.4">3</text>
<text x="31.9" y="122.4">DACK6</text>
<text x="33" y="120.5">DRQ5</text>
<text x="33" y="124.3">DRQ6</text>
<text x="44.4" y="121.2">DACK6</text>
<text x="44.4" y="123.1">DRQ6</text>
<text x="44.4" y="125.1">DACK7</text>
<text x="77.3" y="123.1">SD10</text>
<text x="77.3" y="125.1">SD11</text>
<text x="77.3" y="121.2">SD9</text>
<text x="100.8" y="120.3">MEMW</text>
<text x="113.9" y="120.3">3</text>
<text x="235.5" y="121.2">IOCHRDY</text>
<text x="235.5" y="125.1">IOCS16</text>
<text x="235.5" y="123.1">MEMCS16</text>
<text x="23.2" y="128.2">3</text>
<text x="23.2" y="126.2">3</text>
<text x="31.9" y="126.2">DACK7</text>
<text x="33" y="128.2">DRQ7</text>
<text x="44.4" y="127">DRQ7</text>
<text x="44.4" y="130.9">MASTER</text>
<text x="77.3" y="130.9">SD14</text>
<text x="77.3" y="128.9">SD13</text>
<text x="77.3" y="127">SD12</text>
<text x="235.5" y="130.9">DRQ1</text>
<text x="77.3" y="132.8">SD15</text>
<text x="235.5" y="134.7">DRQ3</text>
<text x="235.5" y="136.7">IRQ7</text>
<text x="90.8" y="138.6">SD[0..15]</text>
<text x="104.7" y="139.6">SD[0..15]</text>
<text x="117.8" y="139.6">3</text>
<text x="235.5" y="142.5">SD9</text>
<text x="235.5" y="138.6">DRQ5</text>
<text x="235.5" y="140.5">DRQ0</text>
<text x="235.5" y="144.4">SD8</text>
</g>
<g font-size="1.7">
<text x="56.4" y="27">B1</text>
<text x="56.4" y="28.9">B2</text>
<text x="70.9" y="27">A1</text>
<text x="70.9" y="28.9">A2</text>
<text x="248.7" y="28.9">3</text>
<text x="248.7" y="27">5</text>
<text x="248.7" y="25.1">7</text>
<text x="256.2" y="28.9">4</text>
<text x="256.2" y="27">6</text>
<text x="256.2" y="25.1">8</text>
<text x="264.9" y="25.7">VCC</text>
<text x="32.8" y="31.3">VCC</text>
<text x="34" y="35.1">-5V</text>
<text x="56.4" y="30.9">B3</text>
<text x="56.4" y="32.8">B4</text>
<text x="56.4" y="34.7">B5</text>
<text x="70.9" y="30.9">A3</text>
<text x="70.9" y="32.8">A4</text>
<text x="70.9" y="34.7">A5</text>
<text x="248.7" y="34.7">5</text>
<text x="248.7" y="32.8">7</text>
<text x="248.7" y="30.9">1</text>
<text x="256.2" y="34.7">6</text>
<text x="256.2" y="32.8">8</text>
<text x="256.2" y="30.9">2</text>
<text x="32.8" y="39">-12V</text>
<text x="56.4" y="36.7">B6</text>
<text x="56.4" y="38.6">B7</text>
<text x="56.4" y="40.5">B8</text>
<text x="70.9" y="36.7">A6</text>
<text x="70.9" y="38.6">A7</text>
<text x="70.9" y="40.5">A8</text>
<text x="248.7" y="38.6">1</text>
<text x="248.7" y="36.7">3</text>
<text x="256.2" y="38.6">2</text>
<text x="256.2" y="36.7">4</text>
<text x="32.5" y="42.8">+12V</text>
<text x="55.4" y="44.4">B10</text>
<text x="55.4" y="46.3">B11</text>
<text x="56.4" y="42.4">B9</text>
<text x="70.9" y="42.4">A9</text>
<text x="70.9" y="44.4">A10</text>
<text x="70.9" y="46.3">A11</text>
<text x="248.7" y="46.3">2</text>
<text x="256.2" y="46.3">1</text>
<text x="55.4" y="48.2">B12</text>
<text x="55.4" y="50.2">B13</text>
<text x="55.4" y="52.1">B14</text>
<text x="70.9" y="48.2">A12</text>
<text x="70.9" y="50.2">A13</text>
<text x="70.9" y="52.1">A14</text>
<text x="248.7" y="48.2">4</text>
<text x="248.7" y="50.2">6</text>
<text x="248.7" y="52.1">8</text>
<text x="256.2" y="48.2">3</text>
<text x="256.2" y="50.2">5</text>
<text x="256.2" y="52.1">7</text>
<text x="264.9" y="52.7">VCC</text>
<text x="55.4" y="54">B15</text>
<text x="55.4" y="56">B16</text>
<text x="55.4" y="57.9">B17</text>
<text x="55.4" y="59.8">B18</text>
<text x="70.9" y="54">A15</text>
<text x="70.9" y="56">A16</text>
<text x="70.9" y="57.9">A17</text>
<text x="70.9" y="59.8">A18</text>
<text x="248.7" y="59.8">2</text>
<text x="248.7" y="57.9">4</text>
<text x="248.7" y="56">6</text>
<text x="248.7" y="54">8</text>
<text x="256.2" y="59.8">1</text>
<text x="256.2" y="57.9">3</text>
<text x="256.2" y="56">5</text>
<text x="256.2" y="54">7</text>
<text x="55.4" y="61.7">B19</text>
<text x="55.4" y="63.7">B20</text>
<text x="55.4" y="65.6">B21</text>
<text x="70.9" y="61.7">A19</text>
<text x="70.9" y="63.7">A20</text>
<text x="70.9" y="65.6">A21</text>
<text x="55.4" y="67.5">B22</text>
<text x="55.4" y="69.5">B23</text>
<text x="55.4" y="71.4">B24</text>
<text x="70.9" y="67.5">A22</text>
<text x="70.9" y="69.5">A23</text>
<text x="70.9" y="71.4">A24</text>
<text x="248.7" y="67.5">1</text>
<text x="248.7" y="69.5">3</text>
<text x="248.7" y="71.4">5</text>
<text x="256.2" y="67.5">2</text>
<text x="256.2" y="69.5">4</text>
<text x="256.2" y="71.4">6</text>
<text x="264.9" y="68.1">VCC</text>
<text x="55.4" y="73.3">B25</text>
<text x="55.4" y="75.3">B26</text>
<text x="55.4" y="77.2">B27</text>
<text x="70.9" y="73.3">A25</text>
<text x="70.9" y="75.3">A26</text>
<text x="70.9" y="77.2">A27</text>
<text x="248.7" y="73.3">7</text>
<text x="248.7" y="75.3">1</text>
<text x="248.7" y="77.2">3</text>
<text x="256.2" y="73.3">8</text>
<text x="256.2" y="75.3">2</text>
<text x="256.2" y="77.2">4</text>
<text x="32.8" y="81.4">VCC</text>
<text x="55.4" y="79.1">B28</text>
<text x="55.4" y="81">B29</text>
<text x="55.4" y="83">B30</text>
<text x="70.9" y="79.1">A28</text>
<text x="70.9" y="81">A29</text>
<text x="70.9" y="83">A30</text>
<text x="248.7" y="79.1">5</text>
<text x="248.7" y="81">7</text>
<text x="256.2" y="79.1">6</text>
<text x="256.2" y="81">8</text>
<text x="55.4" y="84.9">B31</text>
<text x="70.9" y="84.9">A31</text>
<text x="248.7" y="88.8">1</text>
<text x="256.2" y="88.8">2</text>
<text x="264.9" y="89.4">VCC</text>
<text x="248.7" y="90.7">3</text>
<text x="248.7" y="92.6">5</text>
<text x="248.7" y="94.6">7</text>
<text x="256.2" y="90.7">4</text>
<text x="256.2" y="92.6">6</text>
<text x="256.2" y="94.6">8</text>
<text x="56.3" y="100.4">D1</text>
<text x="70.9" y="100.4">C1</text>
<text x="56.3" y="102.3">D2</text>
<text x="56.3" y="104.2">D3</text>
<text x="56.3" y="106.2">D4</text>
<text x="70.9" y="102.3">C2</text>
<text x="70.9" y="104.2">C3</text>
<text x="70.9" y="106.2">C4</text>
<text x="248.7" y="102.3">2</text>
<text x="248.7" y="104.2">4</text>
<text x="248.7" y="106.2">6</text>
<text x="256.2" y="102.3">1</text>
<text x="256.2" y="104.2">3</text>
<text x="256.2" y="106.2">5</text>
<text x="264.9" y="102.9">VCC</text>
<text x="56.3" y="108.1">D5</text>
<text x="56.3" y="110">D6</text>
<text x="56.3" y="111.9">D7</text>
<text x="56.3" y="113.9">D8</text>
<text x="70.9" y="108.1">C5</text>
<text x="70.9" y="110">C6</text>
<text x="70.9" y="111.9">C7</text>
<text x="70.9" y="113.9">C8</text>
<text x="248.7" y="113.9">4</text>
<text x="248.7" y="111.9">6</text>
<text x="248.7" y="110">8</text>
<text x="248.7" y="108.1">8</text>
<text x="256.2" y="113.9">3</text>
<text x="256.2" y="111.9">5</text>
<text x="256.2" y="110">7</text>
<text x="256.2" y="108.1">7</text>
<text x="55.3" y="117.7">D10</text>
<text x="55.3" y="119.7">D11</text>
<text x="56.3" y="115.8">D9</text>
<text x="70.9" y="115.8">C9</text>
<text x="70.9" y="117.7">C10</text>
<text x="70.9" y="119.7">C11</text>
<text x="248.7" y="115.8">2</text>
<text x="256.2" y="115.8">1</text>
<text x="55.3" y="121.6">D12</text>
<text x="55.3" y="123.5">D13</text>
<text x="55.3" y="125.5">D14</text>
<text x="70.9" y="121.6">C12</text>
<text x="70.9" y="123.5">C13</text>
<text x="70.9" y="125.5">C14</text>
<text x="264.9" y="122.2">VCC</text>
<text x="34.8" y="129.7">VCC</text>
<text x="55.3" y="127.4">D15</text>
<text x="55.3" y="129.3">D16</text>
<text x="55.3" y="131.2">D17</text>
<text x="70.9" y="127.4">C15</text>
<text x="70.9" y="129.3">C16</text>
<text x="70.9" y="131.2">C17</text>
<text x="248.7" y="131.2">1</text>
<text x="256.2" y="131.2">2</text>
<text x="55.3" y="133.2">D18</text>
<text x="70.9" y="133.2">C18</text>
<text x="248.7" y="133.2">3</text>
<text x="248.7" y="135.1">5</text>
<text x="248.7" y="137">7</text>
<text x="256.2" y="133.2">4</text>
<text x="256.2" y="135.1">6</text>
<text x="256.2" y="137">8</text>
<text x="248.7" y="139">2</text>
<text x="248.7" y="140.9">4</text>
<text x="248.7" y="142.8">6</text>
<text x="256.2" y="139">1</text>
<text x="256.2" y="140.9">3</text>
<text x="256.2" y="142.8">5</text>
<text x="38.6" y="144.4">VCC</text>
<text x="248.7" y="144.8">8</text>
<text x="256.2" y="144.8">7</text>
<text x="264.9" y="145.4">VCC</text>
<text x="222" y="173">Title</text>
<text x="222" y="178.8">Size</text>
<text x="229.8" y="174.9">Vortex86SX/DX PC104/ISA SLOT</text>
<text x="229.8" y="178.8">Document Number</text>
<text x="285.7" y="178.8">Rev</text>
<text x="222" y="184.6">Date:</text>
<text x="229.8" y="180.7">DM116A</text>
<text x="230" y="184.6">Wednesday, September 24, 2008</text>
<text x="260.6" y="184.6">Sheet</text>
<text x="270.3" y="184.6">9</text>
<text x="276.1" y="184.6">of</text>
<text x="281.9" y="184.6">12</text>
<text x="287.7" y="180.7">1.1</text>
</g>
<g font-size="1.7" fill="#004080">
<text x="60.9" y="27.8">B1</text>
<text x="60.9" y="29.7">B2</text>
<text x="66.4" y="27.8">A1</text>
<text x="66.4" y="29.7">A2</text>
<text x="60.9" y="31.7">B3</text>
<text x="60.9" y="33.6">B4</text>
<text x="60.9" y="35.5">B5</text>
<text x="66.4" y="31.7">A3</text>
<text x="66.4" y="33.6">A4</text>
<text x="66.4" y="35.5">A5</text>
<text x="60.9" y="37.5">B6</text>
<text x="60.9" y="39.4">B7</text>
<text x="60.9" y="41.3">B8</text>
<text x="66.4" y="37.5">A6</text>
<text x="66.4" y="39.4">A7</text>
<text x="66.4" y="41.3">A8</text>
<text x="60.9" y="43.2">B9</text>
<text x="60.9" y="45.2">B10</text>
<text x="60.9" y="47.1">B11</text>
<text x="65.4" y="45.2">A10</text>
<text x="65.4" y="47.1">A11</text>
<text x="66.4" y="43.2">A9</text>
<text x="60.9" y="49">B12</text>
<text x="60.9" y="51">B13</text>
<text x="60.9" y="52.9">B14</text>
<text x="65.4" y="49">A12</text>
<text x="65.4" y="51">A13</text>
<text x="65.4" y="52.9">A14</text>
<text x="60.9" y="54.8">B15</text>
<text x="60.9" y="56.8">B16</text>
<text x="60.9" y="58.7">B17</text>
<text x="65.4" y="54.8">A15</text>
<text x="65.4" y="56.8">A16</text>
<text x="65.4" y="58.7">A17</text>
<text x="60.9" y="60.6">B18</text>
<text x="60.9" y="62.6">B19</text>
<text x="60.9" y="64.5">B20</text>
<text x="65.4" y="60.6">A18</text>
<text x="65.4" y="62.5">A19</text>
<text x="65.4" y="64.5">A20</text>
<text x="60.9" y="66.4">B21</text>
<text x="60.9" y="68.4">B22</text>
<text x="60.9" y="70.3">B23</text>
<text x="65.4" y="66.4">A21</text>
<text x="65.4" y="68.3">A22</text>
<text x="65.4" y="70.3">A23</text>
<text x="60.9" y="72.2">B24</text>
<text x="60.9" y="74.1">B25</text>
<text x="60.9" y="76.1">B26</text>
<text x="65.4" y="72.2">A24</text>
<text x="65.4" y="74.1">A25</text>
<text x="65.4" y="76.1">A26</text>
<text x="60.9" y="78">B27</text>
<text x="60.9" y="79.9">B28</text>
<text x="60.9" y="81.9">B29</text>
<text x="60.9" y="83.8">B30</text>
<text x="65.4" y="78">A27</text>
<text x="65.4" y="79.9">A28</text>
<text x="65.4" y="81.9">A29</text>
<text x="65.4" y="83.8">A30</text>
<text x="60.9" y="85.7">B31</text>
<text x="65.4" y="85.7">A31</text>
<text x="60.9" y="101.2">D1</text>
<text x="66.3" y="101.2">C1</text>
<text x="60.9" y="103.1">D2</text>
<text x="60.9" y="105">D3</text>
<text x="60.9" y="107">D4</text>
<text x="66.3" y="103.1">C2</text>
<text x="66.3" y="105">C3</text>
<text x="66.3" y="107">C4</text>
<text x="60.9" y="108.9">D5</text>
<text x="60.9" y="110.8">D6</text>
<text x="60.9" y="112.7">D7</text>
<text x="66.3" y="108.9">C5</text>
<text x="66.3" y="110.8">C6</text>
<text x="66.3" y="112.7">C7</text>
<text x="60.9" y="114.7">D8</text>
<text x="60.9" y="116.6">D9</text>
<text x="60.9" y="118.5">D10</text>
<text x="65.4" y="118.5">C10</text>
<text x="66.3" y="114.7">C8</text>
<text x="66.3" y="116.6">C9</text>
<text x="60.9" y="120.5">D11</text>
<text x="60.9" y="122.4">D12</text>
<text x="60.9" y="124.3">D13</text>
<text x="65.4" y="120.5">C11</text>
<text x="65.4" y="122.4">C12</text>
<text x="65.4" y="124.3">C13</text>
<text x="60.9" y="126.3">D14</text>
<text x="60.9" y="128.2">D15</text>
<text x="60.9" y="130.1">D16</text>
<text x="65.4" y="126.3">C14</text>
<text x="65.4" y="128.2">C15</text>
<text x="65.4" y="130.1">C16</text>
<text x="60.9" y="132">D17</text>
<text x="60.9" y="134">D18</text>
<text x="65.4" y="132">C17</text>
<text x="65.4" y="134">C18</text>
</g>
<g font-size="1.4">
<text x="30.9" y="1.5">5</text>
<text x="88.8" y="1.5">4</text>
<text x="146.7" y="1.5">3</text>
<text x="204.7" y="1.5">2</text>
<text x="262.6" y="1.5">1</text>
<text x=".5" y="26.1">D</text>
<text x="292" y="26.1">D</text>
<text x=".5" y="71.9">C</text>
<text x="292" y="71.9">C</text>
<text x=".5" y="117.8">B</text>
<text x="292" y="117.8">B</text>
<text x=".5" y="163.6">A</text>
<text x="292" y="163.6">A</text>
<text x="30.9" y="186.8">5</text>
<text x="88.8" y="186.8">4</text>
<text x="146.7" y="186.8">3</text>
<text x="204.7" y="186.8">2</text>
<text x="262.6" y="186.8">1</text>
</g>
</svg>
